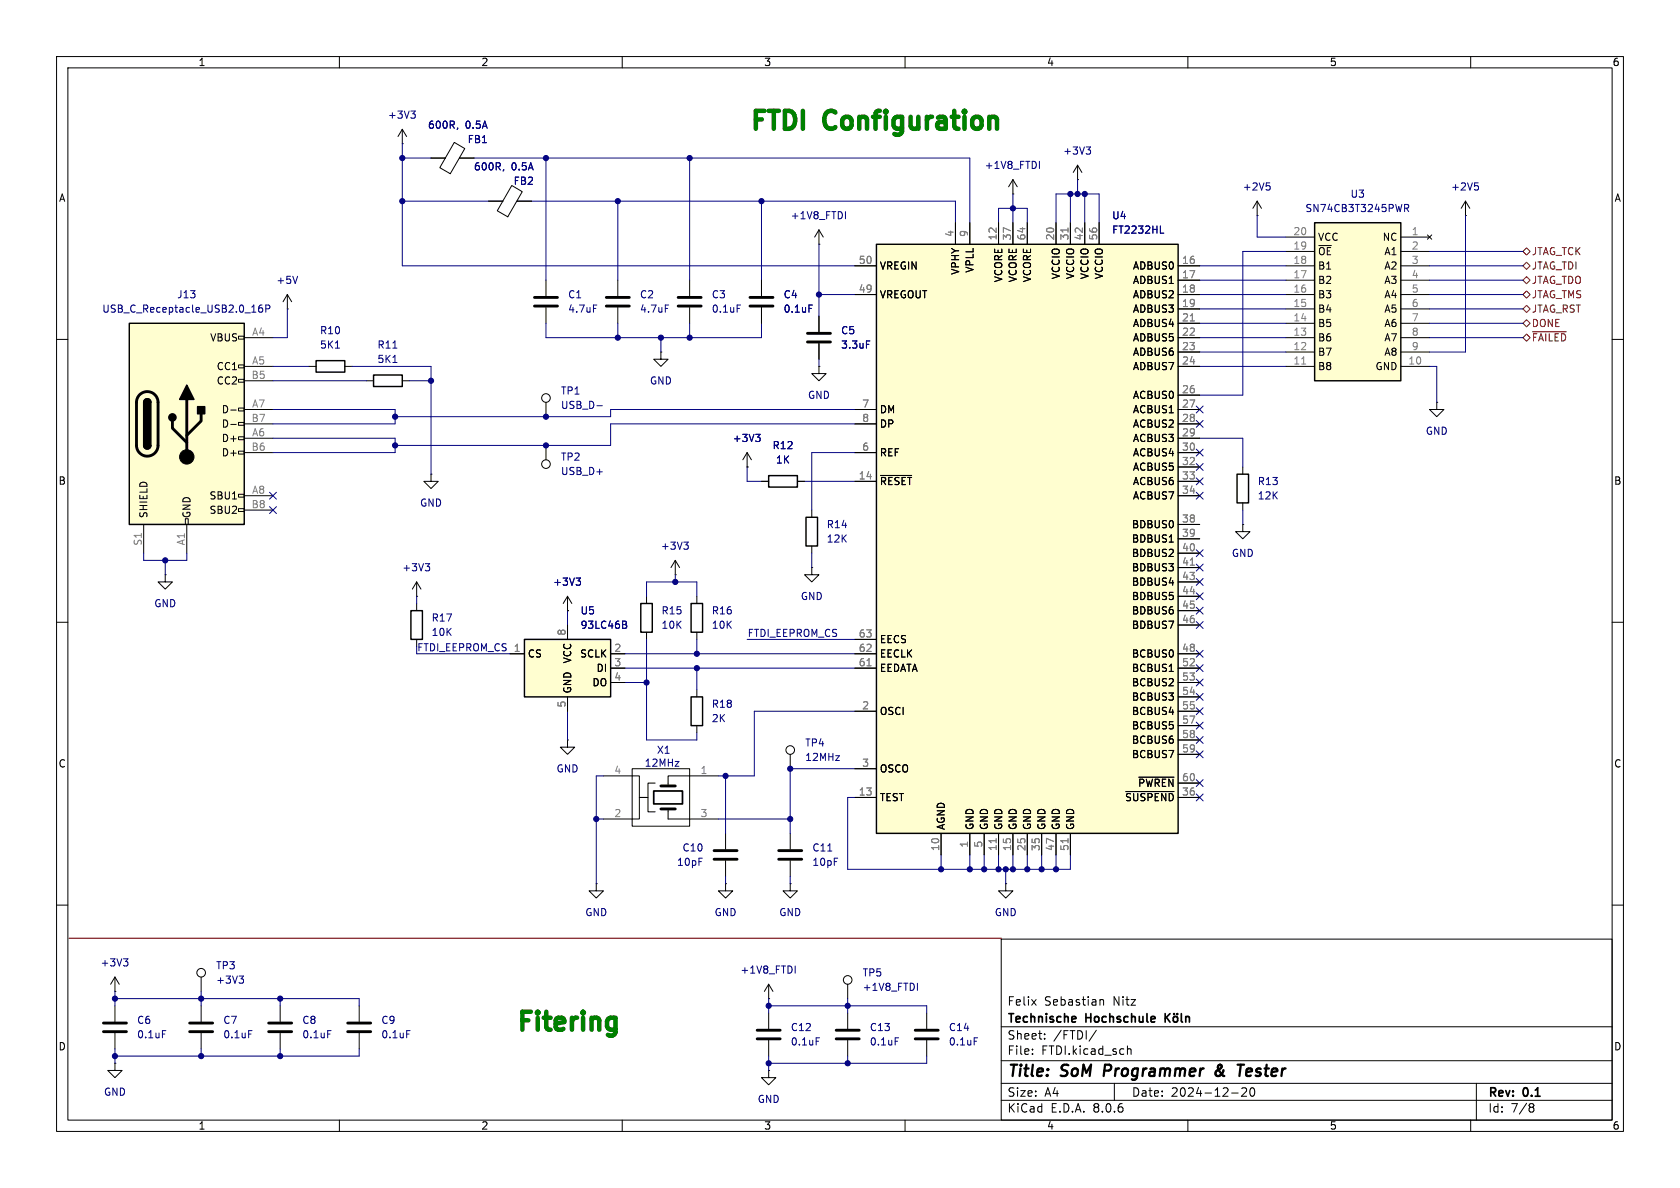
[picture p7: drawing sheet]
<svg xmlns="http://www.w3.org/2000/svg" width="297mm" height="210mm" viewBox="0 0 297 210" stroke-linecap="round" stroke-linejoin="round" font-family="sans-serif">
<g fill="none" stroke="#000" stroke-width=".18">
<path d="M10 10h277v190h-277zM12 12h273v186h-273zM60 10v2M110 10v2M160 10v2M210 10v2M260 10v2M10 60h2M285 60h2M76.2 83.8v1.3h1.3l-1.3 1.3-1.3-1.3h1.3M76.2 83.8h.1M219.7 92.7v1.3h1.3l-1.3 1.3-1.3-1.3h1.3"/>
<path d="M219.7 92.7h.1M219.7 82.6v1.2M219.7 88.9v1.3M10 110h2M73.7 106.7v1.3M73.7 113v1.3M100.3 108h.1M100.3 105.4l-.7 1.3M100.3 105.4v2.6M100.3 105.4l.8 1.3M285 110h2M10 160h2"/>
<path d="M139.7 156.2v1.3h1.3l-1.3 1.3-1.3-1.3h1.3M139.7 156.2h.1M139.7 147.3v2.8M139.7 152.1v2.8M177.8 156.2v1.3h1.3l-1.3 1.3-1.3-1.3h1.3M177.8 156.2h.1M285 160h2M35.6 172.7v2.6M35.6 177.8v2.8M135.9 179.1v2.8M149.9 174v2.5M149.9 179.1v2.8"/>
<path d="M163.8 179.1v2.8M177 166h108v32h-108zM182.4 176.7l.8 1M183.2 176.7l-.8 1M194.5 176.8l.2-.1 .3 .1 .1 .9M35.6 182.6v2.8M60 198v2M110 198v2M135.9 183.9v2.8M149.9 183.9v2.8M160 198v2M163.8 183.9v2.8"/>
<path d="M177 194.5h108M177 191.5h108M177 187.5h108M177 181.5h108M182.5 186.3v.1M182.5 185.5v.1M184.7 183.6v.1M184.7 182.8v.1M193.8 182.1l-1.3 2M197 191.5v3M199.3 184.9v1.5M199.3 185.5l.2-.1 .4 .1 .1 .9"/>
<path d="M210 198v2M217.7 193.2h1.2M219.5 192.4l.6-.1 .2 .1 .1 .3-.9 1.1h.9M221.2 192.4l.1-.1a.81 .81 0 0 1 .6 .6 .81 .81 0 0 1-.3 .8l-.1 .1a.81 .81 0 0 1-.6-.6 .81 .81 0 0 1 .3-.8zM260 198v2M261 191.5v6.5M270.6 195.1h.3l.3 .3-.3 .3M270.6 195.7h.3M270.9 195.7l.2 .2 .1 .4-.3 .3h-.3"/>
<circle cx="35.6" cy="172" r=".76"/>
<circle cx="149.9" cy="173.2" r=".76"/>
</g>
<path d="M195.4 188.2l-.3 2M215.9 188.8l-.8 .5a.52 .52 0 0 0-.1 .8 .52 .52 0 0 0 .8-.1M215.9 188.3l-.2-.1a.41 .41 0 0 0-.4 .5l.6 1.1M218.8 188.2h1.1M221.1 188.9l-.6 .1-.2 .9 .2 .3h.4M221.3 189.4l-1 .1" fill="none" stroke="#000" stroke-width=".4"/>
<path d="M190.1 179.8l.1 .2-.7 .2M206 179.2v1.5M206.2 179.8l.6 .9M206.8 179.2l-.8 .8M207.5 179.8l.2-.1 .4 .1 .1 .6-.1 .2-.4 .1-.2-.2zM207.6 179.2v.1M208.1 179.2v.1M208.8 179.2v1.3l.3 .2M209.6 179.8l.2-.1 .4 .1 .1 .9M209.6 179.7v1" fill="none" stroke="#000" stroke-width=".3"/>
<path d="M137.7 151.9h4M137.7 150.4h4M33.5 182.4h4.1M33.5 180.8h4.1M133.9 183.6h4M133.9 182.1h4M147.8 183.6h4.1M147.8 182.1h4.1M161.8 183.6h4.1M161.8 182.1h4.1" fill="none" stroke="#000" stroke-width=".51"/>
<path d="M146.3 150.4h.8" fill="none" stroke="#000080" stroke-width=".18"/>
<path d="M101.8 102.2h.8l-.4 .5M102.4 102.7l.2 .2v.3l-.2 .2M42.3 172.5h.7l-.4 .5M42.8 173l.2 .3v.3l-.2 .2M162.2 173.8v1.3M44 182.2h.6M144.3 183.5h.6M158.3 183.5h.6M172.2 183.5h.6" fill="none" stroke="#000084" stroke-width=".18"/>
<path d="M218.7 83.8h2v5.1h-2zM72.6 108h2.1v5h-2.1z" fill="none" stroke="#000" stroke-width=".25"/>
<path d="M92.7 113h15.2v10.2h-15.2z" fill="#fffed0"/>
<path d="M92.7 113h15.2v10.2h-15.2z" fill="none" stroke="#000" stroke-width=".25"/>
<g fill="none" stroke="#000" stroke-width=".18">
<path d="M71.1 25.4h.1M71.1 22.9l-.7 1.2M71.1 22.9v2.5M71.1 22.9l.8 1.2M76.2 27.9h2.5M80.3 25.2l1.9 1.1-2.6 4.4-1.9-1.1zM81.2 27.9h2.6M86.4 35.6h2.5M90.5 32.8l1.8 1.1-2.5 4.4-1.9-1zM91.4 35.6h2.6M259.1 38.1h.1M259.1 35.6l-.8 1.2"/>
<path d="M259.1 35.6v2.5M259.1 35.6l.7 1.2M73.7 105.4h.1M73.7 102.9l-.8 1.2M73.7 102.9v2.5M73.7 102.9l.7 1.2M90.2 115.6h2.5M100.3 110.5v2.5M107.9 115.6h2.6M107.9 118.1h2.6M100.3 123.2v2.5M107.9 120.7h2.6"/>
</g>
<path d="M72.6 19.6h.8l-.4 .5M73.2 20.1l.2 .3v.3l-.2 .2M80.9 22.6l-.1 .3M89.1 30l-.2 .2M260.7 32.3h.6M261.1 32.8l.3 .3v.3l-.3 .2M75.2 99.6h.8l-.5 .5M75.7 100.1l.3 .3v.3l-.3 .2M110.1 109.8l.6 .1v.3l-.2 .2M110.1 110.4h.4M110.5 110.4l.3 .2-.1 .3-.6 .2" fill="none" stroke="#000084" stroke-width=".18"/>
<path d="M232.4 39.4h15.2v27.9h-15.2z" fill="#fffed0"/>
<path d="M232.4 39.4h15.2v27.9h-15.2zM135.9 84.1h5.1v2h-5.1zM142.5 91.4h2v5.1h-2z" fill="none" stroke="#000" stroke-width=".25"/>
<g fill="none" stroke="#000" stroke-width=".18">
<path d="M179.1 34.3h.1M179.1 31.8l-.8 1.2M179.1 31.8v2.5M179.1 31.8l.7 1.2M190.5 31.8h.1M190.5 29.2l-.8 1.3M190.5 29.2v2.6M190.5 29.2l.8 1.3M222.2 38.1h.1M222.2 35.6l.8 1.2M222.2 35.6v2.5M222.2 35.6l-.7 1.2"/>
<path d="M109.2 49.5v2.8M109.2 54.4v2.8M134.6 49.5v2.8M134.6 54.4v2.8M144.8 43.2h.1M144.8 40.6l-.8 1.3M144.8 40.6v2.6M144.8 55.9v2.8M144.8 40.6l.7 1.3M227.3 41.9h5.1M227.3 59.7h5.1M227.3 57.2h5.1"/>
<path d="M227.3 54.6h5.1M227.3 52.1h5.1M227.3 49.5h5.1M227.3 47h5.1M227.3 44.5h5.1M247.6 41.9h5.1M247.6 59.7h5.1M247.6 57.2h5.1M247.6 54.6h5.1M247.6 52.1h5.1M247.6 49.5h5.1M247.6 47h5.1"/>
<path d="M247.6 44.5h5.1M252.3 41.5l.8 .8M253.1 41.5l-.8 .8M144.8 64.8v1.2h1.2l-1.2 1.3-1.3-1.3h1.3M144.8 64.8h.1M144.8 60.7v2.8M227.3 64.8h5.1M227.3 62.2h5.1M247.6 64.8h5.1M247.6 62.2h5.1M254 71.1v1.3h1.3l-1.3 1.3-1.3-1.3h1.3M254 71.1h.1"/>
<path d="M134.6 85.1h1.3M141 85.1h1.2M143.5 90.2v1.2M143.5 96.5v1.3M29.2 101.6v1.3h1.3l-1.3 1.2-1.3-1.2h1.3M29.2 101.6h.1M143.5 100.3v1.3h1.3l-1.3 1.3-1.3-1.3h1.3M143.5 100.3h.1M139.7 133.4v2.5M49.5 177.8v2.8M49.5 182.6v2.8"/>
<circle cx="139.7" cy="132.6" r=".76"/>
</g>
<path d="M230.1 64.4h.7" fill="none" stroke="#808080" stroke-width=".18"/>
<path d="M149.5 37.4v1.3M183.8 28.5v1.3M192 26h.8l-.4 .5M192.6 26.5l.2 .2v.3l-.2 .2M223.9 32.3h.6M224.3 32.8l.2 .3v.3l-.2 .2M248.3 36.8l.6-.1 .1-.1v-.3l-.7-.2v1.3M248.6 36.8l.4 .6M117.6 53.9h.6M143 53.9h.6M153.2 60.3h.6M57.9 182.2h.6" fill="none" stroke="#000084" stroke-width=".18"/>
<path d="M107.2 54.1h4.1M107.2 52.6h4.1M132.6 54.1h4.1M132.6 52.6h4.1M142.7 58.9h4.1M142.7 60.5h4.1M47.5 182.4h4.1M47.5 180.8h4.1" fill="none" stroke="#000" stroke-width=".51"/>
<path d="M154.9 43.2h53.4v104.1h-53.4z" fill="#fffed0"/>
<path d="M154.9 43.2h53.4v104.1h-53.4zM122.2 123.2h2v5.1h-2z" fill="none" stroke="#000" stroke-width=".25"/>
<g fill="none" stroke="#000" stroke-width=".18">
<path d="M168.9 39.4v3.8M171.4 39.4v3.8M176.5 39.4v3.8M179.1 39.4v3.8M181.6 39.4v3.8M186.7 39.4v3.8M189.2 39.4v3.8M191.8 39.4v3.8M194.3 39.4v3.8M50.8 54.6h.1M50.8 52.1l-.8 1.2M50.8 52.1v2.5"/>
<path d="M50.8 52.1l.8 1.2M151.1 47h3.8M151.1 52.1h3.8M208.3 47h3.8M208.3 49.5h3.8M208.3 52.1h3.8M208.3 54.6h3.8M208.3 57.2h3.8M208.3 59.7h3.8M151.1 72.4h3.8M151.1 74.9h3.8M208.3 62.2h3.8"/>
<path d="M208.3 64.8h3.8M208.3 69.9h3.8M208.3 72.4h3.8M208.3 74.9h3.8M208.3 77.5h3.8M151.1 85.1h3.8M151.1 80h3.8M155.7 84h5.5M206.7 95.8h.7M208.3 85.1h3.8M208.3 80h3.8M208.3 82.6h3.8"/>
<path d="M208.3 87.6h3.8M208.3 92.7h3.8M208.3 95.3h3.8M208.3 97.8h3.8M151.1 115.6h3.8M151.1 118.1h3.8M151.1 113h3.8M206.7 118.7h.7M208.3 100.3h3.8M208.3 102.9h3.8M208.3 105.4h3.8M208.3 108h3.8"/>
<path d="M208.3 110.5h3.8M208.3 115.6h3.8M208.3 118.1h3.8M123.2 121.9v1.3M123.2 128.3v1.2M151.1 125.7h3.8M151.1 135.9h3.8M199 139.9h8.5M201.3 137.4h6.2M208.3 125.7h3.8M208.3 120.7h3.8M208.3 123.2h3.8"/>
<path d="M208.3 128.3h3.8M208.3 130.8h3.8M208.3 133.4h3.8M208.3 138.4h3.8M151.1 141h3.8M166.4 147.3v3.8M171.4 147.3v3.8M174 147.3v3.8M176.5 147.3v3.8M179.1 147.3v3.8M181.6 147.3v3.8M184.1 147.3v3.8"/>
<path d="M186.7 147.3v3.8M189.2 147.3v3.8M208.3 141h3.8"/>
</g>
<path d="M188.8 40.3v.7M210.4 56.7h.8M210.4 99.9h.8M153.3 117.7h.7M176.1 148.3v.7M188.8 148.3v.7" fill="none" stroke="#808080" stroke-width=".18"/>
<path d="M52.6 48.8l-.4 1.3M205.1 41.2h.6" fill="none" stroke="#000084" stroke-width=".18"/>
<path d="M22.9 57.2h20.3v35.5h-20.3z" fill="#fffed0"/>
<g fill="none" stroke="#000" stroke-width=".18">
<path d="M76.2 27.9h2.5M81.3 27.9h2.5M86.4 35.6h2.5M91.4 35.6h2.6M168.9 39.4v3.8M171.4 39.4v3.8M176.5 39.4v3.8M179.1 39.4v3.8M181.6 39.4v3.8M186.7 39.4v3.8M189.2 39.4v3.8M191.8 39.4v3.8"/>
<path d="M194.3 39.4v3.8M42.2 59.4h1v.5h-1zM43.2 59.7h5.1M96.5 49.5v2.8M96.5 54.4v2.8M121.9 49.5v2.8M121.9 54.4v2.8M134.6 49.5v2.8M134.6 54.4v2.8M144.8 55.9v2.8M151.1 47h3.8M151.1 52.1h3.8"/>
<path d="M208.3 59.7h3.8M208.3 47h3.8M208.3 49.5h3.8M208.3 52.1h3.8M208.3 54.6h3.8M208.3 57.2h3.8M40.8 72.5h1M40.8 75h1M42.2 79.8h1v.5h-1zM42.2 77.2h1v.5h-1zM42.2 74.7h1v.5h-1zM42.2 72.1h1v.5h-1z"/>
<path d="M42.2 67.1h1v.5h-1zM42.2 64.5h1v.5h-1zM43.2 64.8h5.1M43.2 77.5h5.1M43.2 72.4h5.1M43.2 67.3h5.1M43.2 74.9h5.1M54.6 64.8h1.3M61 64.8h1.2M64.8 67.3h1.2M71.1 67.3h1.3M96.5 71.1v2.6"/>
<path d="M96.5 78.7v2.6M116.8 62.2v1.3h1.3l-1.3 1.3-1.2-1.3h1.2M116.8 62.2h.1M144.8 60.7v2.8M151.1 72.4h3.8M151.1 74.9h3.8M208.3 64.8h3.8M208.3 77.5h3.8M208.3 72.4h3.8M208.3 74.9h3.8M208.3 62.2h3.8M208.3 69.9h3.8"/>
<path d="M25.4 92.7v5.1M32.8 91.7h.5v1h-.5zM33 92.7v5.1M42.2 89.9h1v.5h-1zM42.2 87.4h1v.5h-1zM43.2 87.6h5.1M43.2 80h5.1M43.2 90.2h5.1M119.4 99.1l-.8 1.2M119.4 99.1v2.5M119.4 99.1l.7 1.2M132.1 82.6h.1"/>
<path d="M132.1 80l-.8 1.3M132.1 80v2.6M132.1 80l.7 1.3M134.6 85.1h1.3M141 85.1h1.2M151.1 80h3.8M151.1 85.1h3.8M155.7 84h5.5M206.7 95.8h.7M208.3 87.6h3.8M208.3 80h3.8M208.3 85.1h3.8"/>
<path d="M208.3 82.6h3.8M208.3 92.7h3.8M208.3 95.3h3.8M208.3 97.8h3.8M90.2 115.6h2.5M100.3 108h.1M100.3 110.5v2.5M107.9 115.6h2.6M107.9 118.1h2.6M114.3 105.4v1.3M114.3 111.8v1.2M119.4 101.6h.1"/>
<path d="M123.2 105.4v1.3M123.2 111.8v1.2M151.1 115.6h3.8M151.1 118.1h3.8M151.1 113h3.8M206.7 118.7h.7M208.3 115.6h3.8M208.3 118.1h3.8M208.3 100.3h3.8M208.3 102.9h3.8M208.3 105.4h3.8M208.3 108h3.8"/>
<path d="M208.3 110.5h3.8M100.3 130.8v1.3h1.3l-1.3 1.3-1.2-1.3h1.2M100.3 130.8h.1M100.3 123.2v2.5M106.7 137.2h6.3v3.8h1.3h-1.3v3.8h-6.3M107.9 120.7h2.6M111.8 135.9h10.1v10.2h-10.1zM115.8 138.4h-1.2v5.1h1.2M127 137.2h-8.9v1.7M151.1 125.7h3.8M151.1 135.9h3.8M199 139.9h8.5"/>
<path d="M201.3 137.4h6.2M208.3 120.7h3.8M208.3 125.7h3.8M208.3 123.2h3.8M208.3 128.3h3.8M208.3 130.8h3.8M208.3 133.4h3.8M208.3 138.4h3.8M105.4 156.2v1.3h1.3l-1.3 1.3-1.3-1.3h1.3M105.4 156.2h.1M114.3 141h.3M118.1 143v1.8h8.9"/>
<path d="M128.3 156.2v1.3h1.2l-1.2 1.3-1.3-1.3h1.3M128.3 156.2h.1M128.3 147.3v2.8M128.3 152.1v2.8M151.1 141h3.8M166.4 147.3v3.8M171.4 147.3v3.8M174 147.3v3.8M176.5 147.3v3.8M179.1 147.3v3.8M181.6 147.3v3.8M184.1 147.3v3.8"/>
<path d="M186.7 147.3v3.8M189.2 147.3v3.8M208.3 141h3.8M20.3 175.3h.1M20.3 172.7l-.7 1.3M20.3 172.7v2.6M20.3 177.8v2.8M20.3 172.7l.8 1.3M63.5 177.8v2.8M135.9 176.5h.1M135.9 174l-.8 1.3M135.9 174v2.5"/>
<path d="M135.9 174l.8 1.3M20.3 188v1.2h1.3l-1.3 1.3-1.3-1.3h1.3M20.3 188h.1M20.3 182.6v2.8M63.5 182.6v2.8M135.9 189.2v1.3h1.3l-1.3 1.3-1.3-1.3h1.3M135.9 189.2h.1"/>
<circle cx="96.5" cy="70.4" r=".76"/>
<circle cx="96.5" cy="82" r=".76"/>
</g>
<path d="M22.9 57.2h20.3v35.5h-20.3zM25.4 78.7a.64 .64 0 0 0 .6 .7 .64 .64 0 0 0 .7-.7M25.4 71.1a.64 .64 0 0 1 .6-.6 .64 .64 0 0 1 .7 .6M55.9 63.8h5.1v2h-5.1zM66 66.3h5.1v2h-5.1zM113.3 106.7h2v5.1h-2zM122.2 106.7h2v5.1h-2z" fill="none" stroke="#000" stroke-width=".25"/>
<g fill="none" stroke="#000" stroke-width=".51">
<path d="M94.5 54.1h4.1M94.5 52.6h4.1M119.9 54.1h4.1M119.9 52.6h4.1M24.7 69.8a1.9 1.9 0 0 1 2.1-.4 1.9 1.9 0 0 1 1.1 1.7v7.6a1.91 1.91 0 0 1-1.9 1.9 1.91 1.91 0 0 1-1.9-1.9v-7.7l.2-.7zM30.5 74.4v1.3l2.5 2.5M33 70.6v10.2M35.6 73.2v1.2l-2.6 2.6M116.8 138.9h2.6M116.8 143h2.6M126.2 151.9h4.1M126.2 150.4h4.1"/>
<path d="M18.3 182.4h4.1M18.3 180.8h4.1M61.5 182.4h4M61.5 180.8h4"/>
</g>
<g fill="#000" stroke="#000" stroke-width=".25">
<path d="M25.4 78.7h1.3a.64 .64 0 0 1-.7 .7 .64 .64 0 0 1-.6-.7zM25.4 71.1h1.3v7.6h-1.3zM25.6 70.7a.64 .64 0 0 1 .7-.2 .64 .64 0 0 1 .4 .6h-1.3zM33 68.1l1.3 2.5h-2.6zM34.9 71.9h1.3v1.3h-1.3z"/>
<circle cx="30.5" cy="73.8" r=".63"/>
</g>
<circle cx="33" cy="80.8" r="1.27" fill="#000" stroke="#000" stroke-width=".18"/>
<g fill="none" stroke="#000084" stroke-width=".18">
<path d="M80.9 22.6l-.1 .3M89.1 30l-.2 .2M46.3 53.9l-.3 .1a.86 .86 0 0 0 0 1.2l.4-.1v-.5l-.2-.2-.4 .1-.1 .1M47 54.6l.6-.1 .1-.2v-.3l-.7-.1v1.3M104.9 53.9h.6M130.3 53.9h.6M143 53.9h.6M205.1 41.2h.6M59.3 61.5h.7M69.5 64.1h.7M105.5 71.7h1M133.6 76.8h.8l-.4 .5"/>
<path d="M134.1 77.3l.3 .2v.3l-.3 .2M153.2 60.3h.6M211.5 71.8l1.2 1.2M211.5 79.4l1.2 1.2M211.5 74.3l1.2 1.2M212.7 71.8l-1.2 1.2M212.7 79.4l-1.2 1.2M212.7 74.3l-1.2 1.2M47.7 89.6l1.2 1.2M47.7 87l1.2 1.2M48.9 89.6l-1.2 1.2M48.9 87l-1.2 1.2"/>
<path d="M120.9 95.8h.8l-.4 .5M121.4 96.3l.3 .3v.3l-.3 .2M211.5 97.2l1.2 1.2M211.5 87l1.2 1.2M211.5 84.5l1.2 1.2M211.5 81.9l1.2 1.3M211.5 99.7l1.2 1.2M212.7 97.2l-1.2 1.2M212.7 87l-1.2 1.2M212.7 84.5l-1.2 1.2M212.7 81.9l-1.2 1.3M212.7 99.7l-1.2 1.2"/>
<path d="M101.8 102.2h.8l-.4 .5M102.4 102.7l.2 .2v.3l-.2 .2M110.1 109.8l.6 .1v.3l-.2 .2M110.1 110.4h.4M110.5 110.4l.3 .2-.1 .3-.6 .2M211.5 117.5l1.2 1.2M211.5 104.8l1.2 1.2M211.5 115l1.2 1.2M211.5 107.3l1.2 1.3M211.5 109.9l1.2 1.2M211.5 102.3l1.2 1.2M212.7 117.5l-1.2 1.2"/>
<path d="M212.7 104.8l-1.2 1.2M212.7 115l-1.2 1.2M212.7 107.3l-1.2 1.3M212.7 109.9l-1.2 1.2M212.7 102.3l-1.2 1.2M211.5 120l1.2 1.3M211.5 125.1l1.2 1.2M211.5 122.6l1.2 1.2M211.5 130.2l1.2 1.2M211.5 137.8l1.2 1.2M211.5 132.7l1.2 1.3M211.5 127.7l1.2 1.2"/>
<path d="M212.7 120l-1.2 1.3M212.7 125.1l-1.2 1.2M212.7 122.6l-1.2 1.2M212.7 130.2l-1.2 1.2M212.7 137.8l-1.2 1.2M212.7 132.7l-1.2 1.3M212.7 127.7l-1.2 1.2M211.5 140.4l1.2 1.2M212.7 140.4l-1.2 1.2M21.8 169.5h.8l-.4 .5M22.4 170l.2 .2v.3l-.2 .3M140.6 170.8v1.2"/>
<path d="M28.7 182.2h.6M71.9 182.2h.6"/>
</g>
<path d="M115.6 139.8h5v2.3h-5z" fill="none" stroke="#000" stroke-width=".3"/>
<g fill="none" stroke="#000080" stroke-width=".18">
<path d="M71.1 27.9h5.1M71.1 25.4v21.6h80M71.1 35.6h15.3M83.8 27.9h87.6v11.5M94 35.6h74.9v3.8M96.5 27.9v21.6M109.2 35.6v13.9M121.9 27.9v21.6M134.6 35.6v13.9M176.5 39.4v-2.6h5.1v2.6M179.1 34.3v5.1M186.7 39.4v-5.1h7.6v5.1"/>
<path d="M189.2 34.3v5.1M190.5 31.8v2.5M191.8 34.3v5.1M222.2 38.1v3.8h5.1M259.1 38.1v24.1h-6.4M50.8 54.6v5.1h-2.5M96.5 57.2v2.5h38.1v-2.5M109.2 57.2v2.5M116.8 59.7v2.5M121.9 57.2v2.5M144.8 43.2v12.7M144.8 52.1h6.3"/>
<path d="M212.1 47h15.2M212.1 59.7h15.2M212.1 52.1h15.2M212.1 49.5h15.2M212.1 57.2h15.2M212.1 54.6h15.2M227.3 44.5h-7.6v25.4h-7.6M252.7 47h16.5M252.7 59.7h16.5M252.7 52.1h16.5M252.7 49.5h16.5M252.7 44.5h16.5"/>
<path d="M252.7 57.2h16.5M252.7 54.6h16.5M48.3 72.4h21.5v2.5h-21.5M48.3 77.5h21.5v2.5h-21.5M48.3 64.8h6.3M48.3 67.3h16.5M62.2 64.8h14v19M69.5 61.5h.7M72.4 67.3h3.8M144.8 63.5v1.3M151.1 72.4h-43.2v1.3h-38.1M151.1 74.9h-43.2v3.8h-38.1"/>
<path d="M212.1 77.5h7.6v5.1M212.1 64.8h15.2M212.1 62.2h15.2M252.7 64.8h1.3v6.3M25.4 97.8v1.3h7.6v-1.3M29.2 99.1v2.5M132.1 82.6v2.5h2.5M142.2 85.1h8.9M143.5 97.8v2.5M151.1 80h-7.6v10.2M219.7 90.2v2.5M73.7 105.4v1.3"/>
<path d="M73.7 115.6h16.5M100.3 108v2.5M110.5 115.6h40.6M110.5 118.1h40.6M114.3 105.4v-2.5h8.9v2.5M114.3 113v17.8h8.9v-1.3M119.4 101.6v1.3M123.2 113v2.6M123.2 118.1v3.8M132.1 113h19M100.3 125.7v5.1M106.7 137.2h-1.3v19"/>
<path d="M110.5 120.7h3.8M128.3 137.2v10.1M151.1 125.7h-17.8v11.5h-6.3M151.1 135.9h-11.4v11.4M105.4 144.8h1.3M127 144.8h12.7M128.3 154.9v1.3M139.7 154.9v1.3M151.1 141h-1.2v12.7h39.3v-2.6M166.4 151.1v2.6M171.4 151.1v2.6M174 151.1v2.6"/>
<path d="M176.5 151.1v2.6M177.8 153.7v2.5M179.1 151.1v2.6M181.6 151.1v2.6M184.1 151.1v2.6M186.7 151.1v2.6M20.3 176.5h43.2v1.3M20.3 175.3v2.5M35.6 175.3v2.5M49.5 176.5v1.3M135.9 176.5v2.6M135.9 177.8h27.9v1.3"/>
<path d="M149.9 176.5v2.6M20.3 185.4v2.6M35.6 185.4v1.3M49.5 185.4v1.3M63.5 185.4v1.3h-43.2M135.9 186.7v2.5M149.9 186.7v1.3M163.8 186.7v1.3h-27.9"/>
</g>
<path d="M269.2 54.6l.7-.6 .6 .6-.6 .6zM269.2 52.1l.7-.7 .6 .7-.6 .6zM269.2 49.5l.7-.6 .6 .6-.6 .7zM269.2 44.5l.7-.7 .6 .7-.6 .6zM269.2 59.7l.7-.6 .6 .6-.6 .6zM269.2 57.2l.7-.7 .6 .7-.6 .6zM269.2 47l.7-.6 .6 .6-.6 .6zM270.9 58.6h6" fill="none" stroke="#800000" stroke-width=".18"/>
<path d="M176.1 20.8l.2 .3v1.7M107.9 179.9h.6l.3 .2M108.8 179.9v2.6l-.3 .4-.3 .2M108.8 181.9l-.3 .1h-.6" fill="none" stroke="#008000" stroke-width=".79"/>
<path d="M12.2 165.9h164.8" fill="none" stroke="#840000" stroke-width=".2"/>
<path d="M188.8 40.3v.7M210.4 56.7h.8M210.4 99.9h.8M153.3 117.7h.7M176.1 148.3v.7M188.8 148.3v.7" fill="none" stroke="#808080" stroke-width=".18"/>
<g fill="#000080" stroke="#000080" stroke-width=".18">
<circle cx="35.6" cy="186.7" r=".46"/>
<circle cx="35.6" cy="176.5" r=".46"/>
<circle cx="20.3" cy="186.7" r=".46"/>
<circle cx="20.3" cy="176.5" r=".46"/>
<circle cx="49.5" cy="186.7" r=".46"/>
<circle cx="29.2" cy="99.1" r=".46"/>
<circle cx="71.1" cy="35.6" r=".46"/>
<circle cx="76.2" cy="67.3" r=".46"/>
<circle cx="69.8" cy="73.7" r=".46"/>
<circle cx="69.8" cy="78.7" r=".46"/>
<circle cx="96.5" cy="73.7" r=".46"/>
<circle cx="96.5" cy="78.7" r=".46"/>
<circle cx="114.3" cy="120.7" r=".46"/>
<circle cx="109.2" cy="35.6" r=".46"/>
<circle cx="121.9" cy="27.9" r=".46"/>
<circle cx="96.5" cy="27.9" r=".46"/>
<circle cx="71.1" cy="27.9" r=".46"/>
<circle cx="109.2" cy="59.7" r=".46"/>
<circle cx="121.9" cy="59.7" r=".46"/>
<circle cx="116.8" cy="59.7" r=".46"/>
<circle cx="139.7" cy="144.8" r=".46"/>
<circle cx="135.9" cy="177.8" r=".46"/>
<circle cx="49.5" cy="176.5" r=".46"/>
<circle cx="149.9" cy="177.8" r=".46"/>
<circle cx="149.9" cy="188" r=".46"/>
<circle cx="128.3" cy="137.2" r=".46"/>
<circle cx="139.7" cy="135.9" r=".46"/>
<circle cx="105.4" cy="144.8" r=".46"/>
<circle cx="135.9" cy="188" r=".46"/>
<circle cx="119.4" cy="102.9" r=".46"/>
<circle cx="123.2" cy="115.6" r=".46"/>
<circle cx="123.2" cy="118.1" r=".46"/>
<circle cx="166.4" cy="153.7" r=".46"/>
<circle cx="179.1" cy="36.8" r=".46"/>
<circle cx="190.5" cy="34.3" r=".46"/>
<circle cx="189.2" cy="34.3" r=".46"/>
<circle cx="191.8" cy="34.3" r=".46"/>
<circle cx="134.6" cy="35.6" r=".46"/>
<circle cx="144.8" cy="52.1" r=".46"/>
<circle cx="186.7" cy="153.7" r=".46"/>
<circle cx="184.1" cy="153.7" r=".46"/>
<circle cx="176.5" cy="153.7" r=".46"/>
<circle cx="171.4" cy="153.7" r=".46"/>
<circle cx="174" cy="153.7" r=".46"/>
<circle cx="179.1" cy="153.7" r=".46"/>
<circle cx="181.6" cy="153.7" r=".46"/>
<circle cx="177.8" cy="153.7" r=".46"/>
</g>
<g font-size="4.4" fill="#008000">
<text x="132" y="24.1">FTDI</text>
<text x="146" y="24.1">Configuration</text>
<text x="90.7" y="183.4">Fitering</text>
</g>
<g font-size="2.8">
<text x="178" y="190.9">Title:</text>
<text x="187.7" y="190.9">SoM</text>
<text x="196" y="190.9">Programmer</text>
<text x="216.5" y="190.9">&amp;</text>
<text x="221.3" y="190.9">Tester</text>
</g>
<g font-size="2.1">
<text x="178" y="178">Felix</text>
<text x="184.6" y="178">Sebastian</text>
<text x="196.8" y="178">Nitz</text>
<text x="178" y="184">Sheet:</text>
<text x="178" y="181.2">Technische</text>
<text x="186.2" y="184">/FTDI/</text>
<text x="192" y="181.2">Hochschule</text>
<text x="178" y="186.7">File:</text>
<text x="184.1" y="186.7">FTDI.kicad_sch</text>
<text x="178" y="196.9">KiCad</text>
<text x="178" y="194.1">Size:</text>
<text x="184.7" y="194.1">A4</text>
<text x="185.7" y="196.9">E.D.A.</text>
<text x="193.3" y="196.9">8.0.6</text>
<text x="200" y="194.1">Date:</text>
<text x="207" y="194.1">2024-12-20</text>
<text x="263" y="194.3">Rev:</text>
<text x="263" y="196.9">Id:</text>
<text x="267.1" y="196.9">7/8</text>
<text x="269.4" y="194.3">0.1</text>
</g>
<g font-size="1.8">
<text x="35" y="11.9">1</text>
<text x="85" y="11.9">2</text>
<text x="135" y="11.9">3</text>
<text x="185" y="11.9">4</text>
<text x="235" y="11.9">5</text>
<text x="285" y="11.9">6</text>
<text x="10.3" y="35.9">A</text>
<text x="285.3" y="35.9">A</text>
<text x="155.4" y="47.9">VREGIN</text>
<text x="200.2" y="47.9">ADBUS0</text>
<text x="232.9" y="47.9">B1</text>
<text x="232.9" y="45.3">~{OE}</text>
<text x="232.9" y="42.8">VCC</text>
<text x="244.3" y="42.8">NC</text>
<text x="244.6" y="45.3">A1</text>
<text x="244.6" y="47.9">A2</text>
<text x="155.4" y="52.9">VREGOUT</text>
<text x="169.8" y="48.7" transform="rotate(-90 169.8 48.7)">VPHY</text>
<text x="172.3" y="48.3" transform="rotate(-90 172.3 48.3)">VPLL</text>
<text x="177.4" y="50" transform="rotate(-90 177.4 50)">VCORE</text>
<text x="179.9" y="50" transform="rotate(-90 179.9 50)">VCORE</text>
<text x="182.5" y="50" transform="rotate(-90 182.5 50)">VCORE</text>
<text x="187.6" y="49.5" transform="rotate(-90 187.6 49.5)">VCCIO</text>
<text x="190.1" y="49.5" transform="rotate(-90 190.1 49.5)">VCCIO</text>
<text x="192.6" y="49.5" transform="rotate(-90 192.6 49.5)">VCCIO</text>
<text x="195.2" y="49.5" transform="rotate(-90 195.2 49.5)">VCCIO</text>
<text x="200.2" y="50.4">ADBUS1</text>
<text x="200.2" y="52.9">ADBUS2</text>
<text x="232.9" y="52.9">B3</text>
<text x="232.9" y="50.4">B2</text>
<text x="244.6" y="50.4">A3</text>
<text x="244.6" y="52.9">A4</text>
<text x="200.2" y="55.5">ADBUS3</text>
<text x="200.2" y="58">ADBUS4</text>
<text x="232.9" y="58">B5</text>
<text x="232.9" y="55.5">B4</text>
<text x="244.6" y="55.5">A5</text>
<text x="244.6" y="58">A6</text>
<text x="37.1" y="60.6">VBUS</text>
<text x="38.2" y="65.6">CC1</text>
<text x="200.2" y="60.6">ADBUS5</text>
<text x="200.2" y="63.1">ADBUS6</text>
<text x="200.2" y="65.6">ADBUS7</text>
<text x="232.9" y="65.6">B8</text>
<text x="232.9" y="63.1">B7</text>
<text x="232.9" y="60.6">B6</text>
<text x="243.1" y="65.6">GND</text>
<text x="244.6" y="60.6">A7</text>
<text x="244.6" y="63.1">A8</text>
<text x="38.2" y="68.2">CC2</text>
<text x="200.2" y="70.7">ACBUS0</text>
<text x="39.1" y="73.3">D-</text>
<text x="39.1" y="75.8">D-</text>
<text x="155.4" y="73.3">DM</text>
<text x="155.4" y="75.8">DP</text>
<text x="200.2" y="73.3">ACBUS1</text>
<text x="200.2" y="75.8">ACBUS2</text>
<text x="39.1" y="78.3">D+</text>
<text x="39.1" y="80.9">D+</text>
<text x="155.4" y="80.9">REF</text>
<text x="200.2" y="78.3">ACBUS3</text>
<text x="200.2" y="80.9">ACBUS4</text>
<text x="200.2" y="83.4">ACBUS5</text>
<text x="10.3" y="85.9">B</text>
<text x="36.9" y="88.5">SBU1</text>
<text x="155.4" y="86">~{RESET}</text>
<text x="200.2" y="86">ACBUS6</text>
<text x="200.2" y="88.5">ACBUS7</text>
<text x="285.3" y="85.9">B</text>
<text x="26.3" y="91.7" transform="rotate(-90 26.3 91.7)">SHIELD</text>
<text x="33.9" y="91.7" transform="rotate(-90 33.9 91.7)">GND</text>
<text x="36.9" y="91">SBU2</text>
<text x="200" y="93.6">BDBUS0</text>
<text x="200" y="96.1">BDBUS1</text>
<text x="200" y="98.7">BDBUS2</text>
<text x="200" y="101.2">BDBUS3</text>
<text x="200" y="103.7">BDBUS4</text>
<text x="200" y="106.3">BDBUS5</text>
<text x="155.4" y="113.9">EECS</text>
<text x="200" y="108.8">BDBUS6</text>
<text x="200" y="111.4">BDBUS7</text>
<text x="93.2" y="116.4">CS</text>
<text x="101.2" y="117.4" transform="rotate(-90 101.2 117.4)">VCC</text>
<text x="102.5" y="116.4">SCLK</text>
<text x="105.4" y="119">DI</text>
<text x="155.4" y="119">EEDATA</text>
<text x="155.4" y="116.4">EECLK</text>
<text x="200" y="116.4">BCBUS0</text>
<text x="200" y="119">BCBUS1</text>
<text x="101.2" y="122.7" transform="rotate(-90 101.2 122.7)">GND</text>
<text x="104.6" y="121.5">DO</text>
<text x="200" y="121.5">BCBUS2</text>
<text x="200" y="124.1">BCBUS3</text>
<text x="155.4" y="126.6">OSCI</text>
<text x="200" y="126.6">BCBUS4</text>
<text x="200" y="129.1">BCBUS5</text>
<text x="200" y="131.7">BCBUS6</text>
<text x="10.3" y="135.9">C</text>
<text x="155.4" y="136.8">OSCO</text>
<text x="200" y="134.2">BCBUS7</text>
<text x="285.3" y="135.9">C</text>
<text x="155.4" y="141.8">TEST</text>
<text x="198.8" y="141.8">~{SUSPEND}</text>
<text x="201.1" y="139.3">~{PWREN}</text>
<text x="167.2" y="146.8" transform="rotate(-90 167.2 146.8)">AGND</text>
<text x="172.3" y="146.8" transform="rotate(-90 172.3 146.8)">GND</text>
<text x="174.9" y="146.8" transform="rotate(-90 174.9 146.8)">GND</text>
<text x="177.4" y="146.8" transform="rotate(-90 177.4 146.8)">GND</text>
<text x="179.9" y="146.8" transform="rotate(-90 179.9 146.8)">GND</text>
<text x="182.5" y="146.8" transform="rotate(-90 182.5 146.8)">GND</text>
<text x="185" y="146.8" transform="rotate(-90 185 146.8)">GND</text>
<text x="187.6" y="146.8" transform="rotate(-90 187.6 146.8)">GND</text>
<text x="190.1" y="146.8" transform="rotate(-90 190.1 146.8)">GND</text>
<text x="10.3" y="185.9">D</text>
<text x="285.3" y="185.9">D</text>
<text x="35" y="199.9">1</text>
<text x="85" y="199.9">2</text>
<text x="135" y="199.9">3</text>
<text x="185" y="199.9">4</text>
<text x="235" y="199.9">5</text>
<text x="285" y="199.9">6</text>
</g>
<g font-size="1.8" fill="#000084">
<text x="68.5" y="21.2">+3V3</text>
<text x="75.6" y="23">600R,</text>
<text x="82.2" y="23">0.5A</text>
<text x="187.9" y="27.5">+3V3</text>
<text x="83.7" y="30.3">600R,</text>
<text x="90.4" y="30.3">0.5A</text>
<text x="174" y="30.1">+1V8_FTDI</text>
<text x="219.6" y="33.9">+2V5</text>
<text x="256.4" y="33.9">+2V5</text>
<text x="139.7" y="39">+1V8_FTDI</text>
<text x="196.5" y="41.5">FT2232HL</text>
<text x="230.7" y="37.7">SN74CB3T3245PWR</text>
<text x="48.8" y="50.4">+5V</text>
<text x="18" y="55.5">USB_C_Receptacle_USB2.0_16P</text>
<text x="100.3" y="55.5">4.7uF</text>
<text x="113" y="55.5">4.7uF</text>
<text x="125.7" y="55.5">0.1uF</text>
<text x="138.4" y="55.5">0.1uF</text>
<text x="56.5" y="61.8">5K1</text>
<text x="66.6" y="64.4">5K1</text>
<text x="148.6" y="61.8">3.3uF</text>
<text x="114.8" y="68.2">GND</text>
<text x="142.7" y="70.7">GND</text>
<text x="99.1" y="72.5">USB_D-</text>
<text x="252" y="77.1">GND</text>
<text x="129.4" y="78.3">+3V3</text>
<text x="137.1" y="82.1">1K</text>
<text x="74.2" y="89.8">GND</text>
<text x="99.1" y="84.2">USB_D+</text>
<text x="222.3" y="88.5">12K</text>
<text x="71" y="101.2">+3V3</text>
<text x="116.7" y="97.4">+3V3</text>
<text x="146.1" y="96.1">12K</text>
<text x="217.7" y="98.7">GND</text>
<text x="27.2" y="107.5">GND</text>
<text x="97.7" y="103.7">+3V3</text>
<text x="141.5" y="106.3">GND</text>
<text x="76.2" y="112.6">10K</text>
<text x="102.5" y="111.4">93LC46B</text>
<text x="116.8" y="111.4">10K</text>
<text x="125.7" y="111.4">10K</text>
<text x="125.7" y="127.9">2K</text>
<text x="98.3" y="136.8">GND</text>
<text x="113.9" y="135.7">12MHz</text>
<text x="142.2" y="134.7">12MHz</text>
<text x="119.6" y="153.3">10pF</text>
<text x="143.5" y="153.3">10pF</text>
<text x="103.4" y="162.2">GND</text>
<text x="126.2" y="162.2">GND</text>
<text x="137.7" y="162.2">GND</text>
<text x="175.8" y="162.2">GND</text>
<text x="17.7" y="171">+3V3</text>
<text x="130.8" y="172.3">+1V8_FTDI</text>
<text x="38.1" y="174.1">+3V3</text>
<text x="152.4" y="175.4">+1V8_FTDI</text>
<text x="24.1" y="183.7">0.1uF</text>
<text x="39.4" y="183.7">0.1uF</text>
<text x="53.3" y="183.7">0.1uF</text>
<text x="67.3" y="183.7">0.1uF</text>
<text x="139.7" y="185">0.1uF</text>
<text x="153.7" y="185">0.1uF</text>
<text x="167.6" y="185">0.1uF</text>
<text x="18.3" y="193.9">GND</text>
<text x="133.9" y="195.2">GND</text>
</g>
<g font-size="1.8" fill="#000080">
<text x="82.6" y="25.5">FB1</text>
<text x="90.7" y="32.9">FB2</text>
<text x="238.7" y="35.2">U3</text>
<text x="196.5" y="39">U4</text>
<text x="31.2" y="52.9">J13</text>
<text x="100.3" y="52.9">C1</text>
<text x="113" y="52.9">C2</text>
<text x="125.7" y="52.9">C3</text>
<text x="138.4" y="52.9">C4</text>
<text x="56.5" y="59.3">R10</text>
<text x="148.6" y="59.3">C5</text>
<text x="66.6" y="61.8">R11</text>
<text x="99.1" y="70">TP1</text>
<text x="99.1" y="81.6">TP2</text>
<text x="136.5" y="79.6">R12</text>
<text x="222.3" y="86">R13</text>
<text x="146.1" y="93.6">R14</text>
<text x="76.2" y="110.1">R17</text>
<text x="102.5" y="108.8">U5</text>
<text x="116.8" y="108.8">R15</text>
<text x="125.7" y="108.8">R16</text>
<text x="132.1" y="112.7">FTDI_EEPROM_CS</text>
<text x="73.7" y="115.2">FTDI_EEPROM_CS 1</text>
<text x="125.7" y="125.3">R18</text>
<text x="116" y="133.5">X1</text>
<text x="142.2" y="132.2">TP4</text>
<text x="120.6" y="150.7">C10</text>
<text x="143.5" y="150.7">C11</text>
<text x="38.1" y="171.6">TP3</text>
<text x="152.4" y="172.8">TP5</text>
<text x="24.1" y="181.2">C6</text>
<text x="39.4" y="181.2">C7</text>
<text x="53.3" y="181.2">C8</text>
<text x="67.3" y="181.2">C9</text>
<text x="139.7" y="182.5">C12</text>
<text x="153.7" y="182.5">C13</text>
<text x="167.6" y="182.5">C14</text>
</g>
<g font-size="1.8" fill="#808080">
<text x="168.7" y="42" transform="rotate(-90 168.7 42)">4</text>
<text x="171.2" y="42" transform="rotate(-90 171.2 42)">9</text>
<text x="228.6" y="41.7">20</text>
<text x="249.5" y="41.7">1</text>
<text x="151.7" y="46.7">50</text>
<text x="176.3" y="42.6" transform="rotate(-90 176.3 42.6)">12</text>
<text x="178.8" y="42.6" transform="rotate(-90 178.8 42.6)">37</text>
<text x="181.4" y="42.6" transform="rotate(-90 181.4 42.6)">64</text>
<text x="186.4" y="42.6" transform="rotate(-90 186.4 42.6)">20</text>
<text x="189" y="42.6" transform="rotate(-90 189 42.6)">31</text>
<text x="191.5" y="42.6" transform="rotate(-90 191.5 42.6)">42</text>
<text x="194.1" y="42.6" transform="rotate(-90 194.1 42.6)">56</text>
<text x="208.9" y="46.7">16</text>
<text x="228.6" y="46.7">18</text>
<text x="228.6" y="44.2">19</text>
<text x="249.5" y="44.2">2</text>
<text x="249.5" y="46.7">3</text>
<text x="151.7" y="51.8">49</text>
<text x="208.9" y="49.3">17</text>
<text x="208.9" y="51.8">18</text>
<text x="228.6" y="51.8">16</text>
<text x="228.6" y="49.3">17</text>
<text x="249.5" y="49.3">4</text>
<text x="249.5" y="51.8">5</text>
<text x="44.5" y="59.4">A4</text>
<text x="208.9" y="54.4">19</text>
<text x="208.9" y="56.9">21</text>
<text x="208.9" y="59.4">22</text>
<text x="228.6" y="59.4">13</text>
<text x="228.6" y="56.9">14</text>
<text x="228.6" y="54.4">15</text>
<text x="249.5" y="54.4">6</text>
<text x="249.5" y="56.9">7</text>
<text x="249.5" y="59.4">8</text>
<text x="44.5" y="64.5">A5</text>
<text x="208.9" y="62">23</text>
<text x="208.9" y="64.5">24</text>
<text x="228.6" y="64.5">11</text>
<text x="228.6" y="62">12</text>
<text x="248.9" y="64.5">10</text>
<text x="249.5" y="62">9</text>
<text x="44.4" y="67.1">B5</text>
<text x="208.9" y="69.6">26</text>
<text x="44.4" y="74.7">B7</text>
<text x="44.5" y="77.2">A6</text>
<text x="44.5" y="72.1">A7</text>
<text x="152.3" y="72.1">7</text>
<text x="152.3" y="74.7">8</text>
<text x="208.9" y="72.1">27</text>
<text x="208.9" y="74.7">28</text>
<text x="208.9" y="77.2">29</text>
<text x="44.4" y="79.8">B6</text>
<text x="152.3" y="79.8">6</text>
<text x="208.9" y="79.8">30</text>
<text x="208.9" y="82.3">32</text>
<text x="44.4" y="89.9">B8</text>
<text x="44.5" y="87.4">A8</text>
<text x="151.7" y="84.8">14</text>
<text x="208.9" y="84.8">33</text>
<text x="208.9" y="87.4">34</text>
<text x="208.9" y="92.5">38</text>
<text x="208.9" y="95">39</text>
<text x="25.1" y="96.6" transform="rotate(-90 25.1 96.6)">S1</text>
<text x="32.8" y="96.5" transform="rotate(-90 32.8 96.5)">A1</text>
<text x="208.9" y="97.5">40</text>
<text x="208.9" y="100.1">41</text>
<text x="208.9" y="102.6">43</text>
<text x="208.9" y="105.2">44</text>
<text x="208.9" y="107.7">45</text>
<text x="100.1" y="112.5" transform="rotate(-90 100.1 112.5)">8</text>
<text x="151.7" y="112.8">63</text>
<text x="208.9" y="110.2">46</text>
<text x="90.7" y="115.3">1</text>
<text x="108.5" y="115.3">2</text>
<text x="108.5" y="117.9">3</text>
<text x="151.7" y="117.9">61</text>
<text x="151.7" y="115.3">62</text>
<text x="208.9" y="115.3">48</text>
<text x="208.9" y="117.9">52</text>
<text x="100.1" y="125.2" transform="rotate(-90 100.1 125.2)">5</text>
<text x="108.5" y="120.4">4</text>
<text x="152.3" y="125.5">2</text>
<text x="208.9" y="120.4">53</text>
<text x="208.9" y="122.9">54</text>
<text x="208.9" y="125.5">55</text>
<text x="208.9" y="128">57</text>
<text x="208.9" y="130.6">58</text>
<text x="108.5" y="136.9">4</text>
<text x="123.8" y="136.9">1</text>
<text x="152.3" y="135.6">3</text>
<text x="208.9" y="133.1">59</text>
<text x="151.7" y="140.7">13</text>
<text x="208.9" y="140.7">36</text>
<text x="208.9" y="138.2">60</text>
<text x="108.5" y="144.5">2</text>
<text x="123.8" y="144.5">3</text>
<text x="171.2" y="149.9" transform="rotate(-90 171.2 149.9)">1</text>
<text x="173.7" y="149.9" transform="rotate(-90 173.7 149.9)">5</text>
<text x="166.1" y="150.5" transform="rotate(-90 166.1 150.5)">10</text>
<text x="176.3" y="150.5" transform="rotate(-90 176.3 150.5)">11</text>
<text x="178.8" y="150.5" transform="rotate(-90 178.8 150.5)">15</text>
<text x="181.4" y="150.5" transform="rotate(-90 181.4 150.5)">25</text>
<text x="183.9" y="150.5" transform="rotate(-90 183.9 150.5)">35</text>
<text x="186.4" y="150.5" transform="rotate(-90 186.4 150.5)">47</text>
<text x="189" y="150.5" transform="rotate(-90 189 150.5)">51</text>
</g>
<g font-size="1.8" fill="#800000">
<text x="270.7" y="45.3">JTAG_TCK</text>
<text x="270.7" y="47.9">JTAG_TDI</text>
<text x="270.7" y="52.9">JTAG_TMS</text>
<text x="270.7" y="50.4">JTAG_TDO</text>
<text x="270.7" y="55.5">JTAG_RST</text>
<text x="270.7" y="58">DONE</text>
<text x="270.7" y="60.6">~{FAILED}</text>
</g>
</svg>
